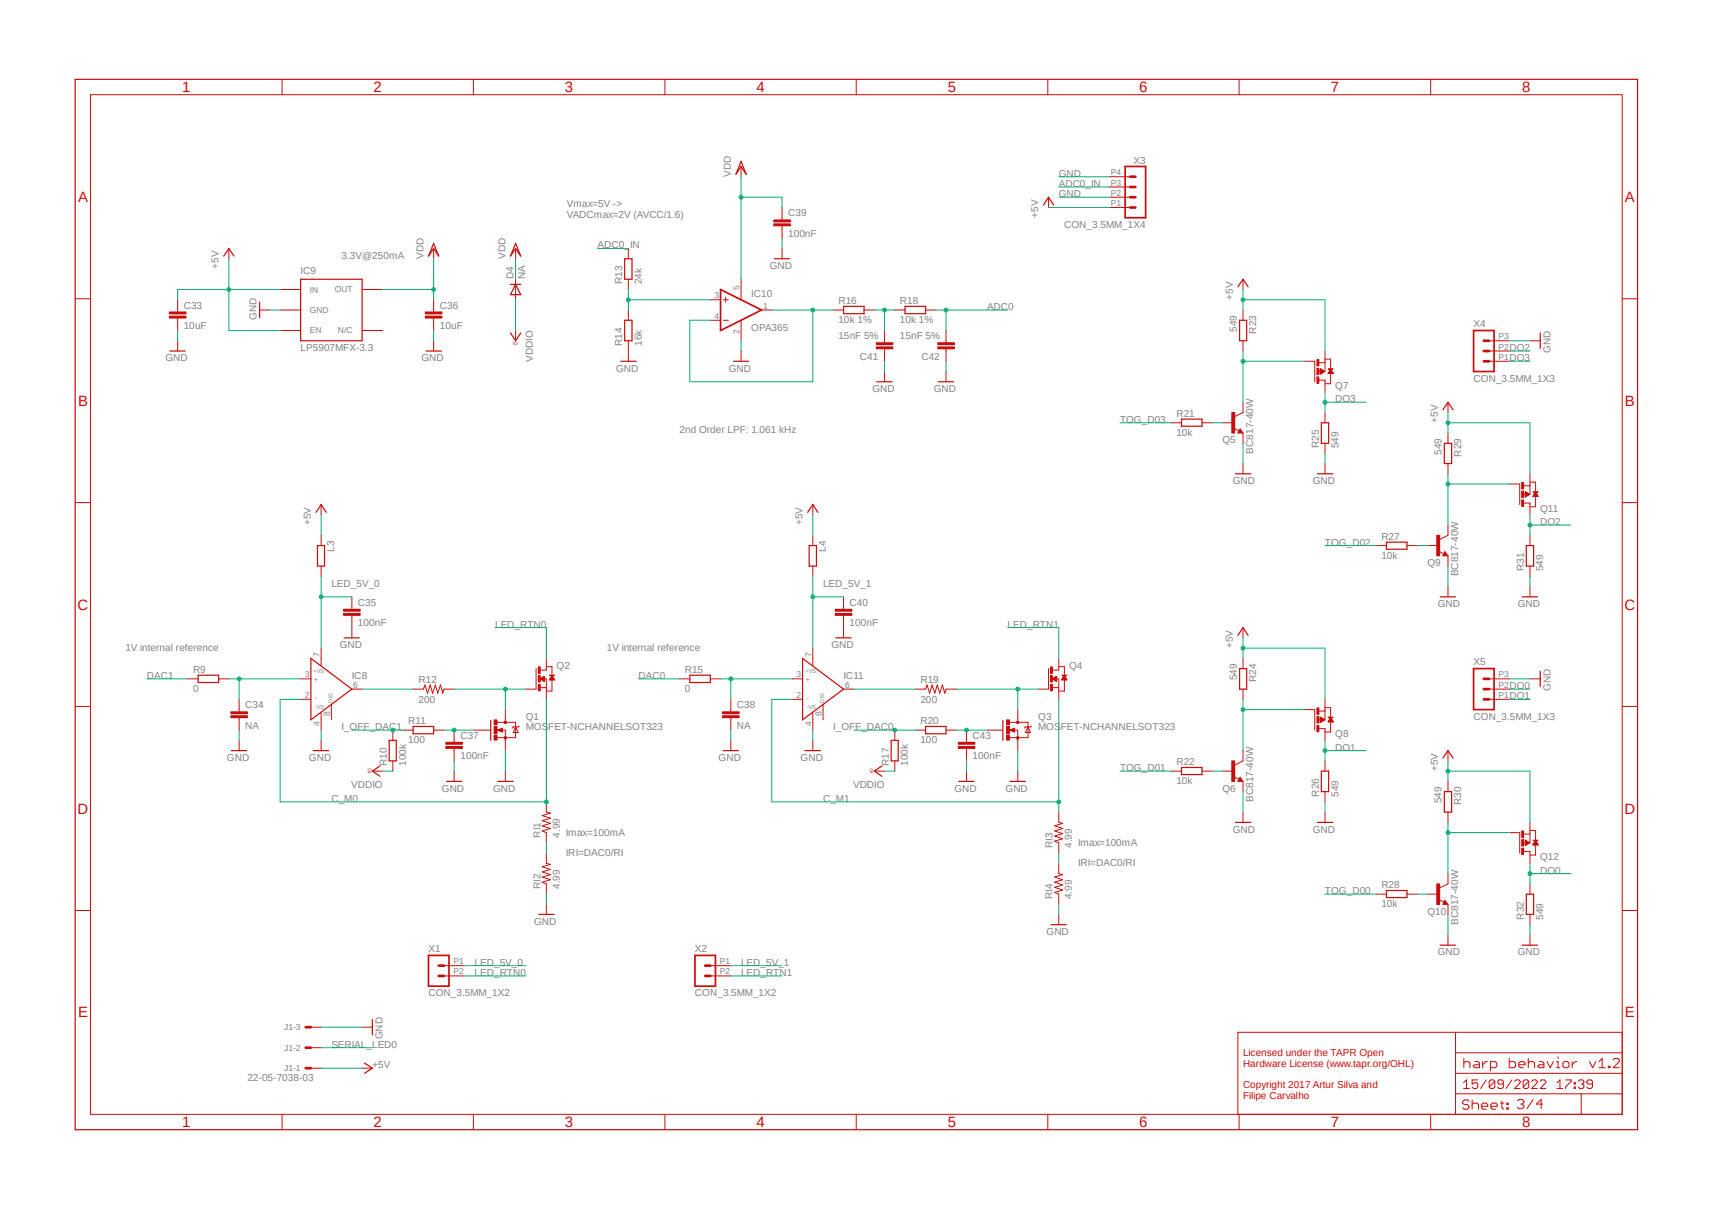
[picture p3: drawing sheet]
<svg xmlns="http://www.w3.org/2000/svg" width="297mm" height="210mm" viewBox="0 0 297 210" stroke-linecap="round" stroke-linejoin="round" font-family="sans-serif">
<path d="M12.7 13.5l271.7 182.8M284.4 13.5l-271.7 182.8" fill="none" stroke="#fff" stroke-width=".17"/>
<g fill="none" stroke="#c90d0c" stroke-width=".17">
<path d="M15.7 16.4h265.7v176.9h-265.7zM48.9 13.8v2.6M82.1 13.8v2.6M115.4 13.8v2.6M148.5 13.8v2.6M181.8 13.8v2.6M215 13.8v2.6M248.2 13.8v2.6M13 51.8h2.7M281.4 51.8h2.7M13 87.2h2.7M281.4 87.2h2.7"/>
<path d="M117.9 117.7h1.8M123.2 117.7h1.8M137.5 117.7h1.7M141 112.4v3M144.9 106.4h2.9v.3h-2.9zM144.9 105.7h2.9v.3h-2.9zM146.3 119.5h1.8M146.3 103.5v2.2M146.3 106.7v3.9M13 122.5h2.7M125.3 124.1h2.9v.4h-2.9zM125.3 123.4h2.9v.4h-2.9z"/>
<path d="M126.8 121.3v2.1M126.8 124.5v2.1M126.8 128.4v1.8M137.5 121.3h1.7M141 123.6v3M141 128.4v1.8M142.8 122.2v2.6M176.6 133.7v1.8M281.4 122.5h2.7M13 157.9h2.7M183.7 158.6v1.8M281.4 157.9h2.7"/>
<path d="M252.5 179v14.3M281.4 179h-66.6v14.3M48.9 193.3v2.6M82.1 193.3v2.6M115.4 193.3v2.6M148.5 193.3v2.6M181.8 193.3v2.6M215 193.3v2.6M248.2 193.3v2.6M252.5 189.7h28.9M252.5 186.1h28.9M252.5 182.6h28.9"/>
<path d="M253.9 187.7l.5-.4v1.5M253.9 188.8h1M254 183.6v1.6M254 184.4l.2-.3h.6l.2 .3v.8M254.8 191l-.2-.2h-.6l-.3 .2v.3l.3 .3h.6l.2 .3v.2l-.2 .3h-.6l-.3-.3M255.4 191.6l.3-.3h.5l.3 .3v.8M255.4 190.8v1.6M255.9 184.1h.5l.3 .3v.8h-.8l-.3-.3 .3-.2h.8M256.4 187.3h-1v.7l.5-.3h.3l.2 .3v.5l-.2 .3h-.5l-.3-.3M257 191.9h1.1v-.3l-.2-.3h-.6l-.3 .3v.5l.3 .3h.6M257.2 184.1v1.1M257.9 187.3l-1 1.5"/>
<path d="M258 184.1h-.2l-.6 .6M258.6 185.2h.8l.3-.3v-.5l-.3-.3h-.8v1.6M258.7 191.9h1.1v-.3l-.3-.3h-.5l-.3 .3v.5l.3 .3h.5M259.3 187.5v1l-.2 .3h-.5l-.2-.3M259.3 187.5l-.2-.2h-.5l-.2 .2v1M259.3 187.5l-.9 1M260.3 191.3h.6M260.6 191v1.1l.3 .3M260.8 188h-.7l-.3-.3v-.2l.3-.2h.5l.2 .2v1l-.2 .3h-.5l-.3-.3M261.4 191.3h.3v.3h-.3zM261.4 192.1h.3v.3h-.3zM261.8 183.6v1.6h.9l.2-.3v-.5l-.2-.3h-.9"/>
<path d="M262.3 187.3l-1 1.5M262.8 187.5l.2-.2h.5l.2 .2v.2l-.9 1.1h.9M263.3 190.9l.2-.2h.6l.3 .2v.3l-.3 .3M263.5 184.7h1.1v-.3l-.3-.3h-.5l-.3 .3v.5l.3 .3h.5M263.8 191.5h.3M264.1 191.5l.3 .2v.3l-.3 .3h-.6l-.2-.3M265.1 184.4l.3-.3h.5l.3 .3v.8M265.1 183.6v1.6M265.2 187.5v1l-.2 .3h-.5l-.3-.3M265.2 187.5l-.2-.2h-.5l-.3 .2v1M265.2 187.5l-1 1M265.7 187.5l.3-.2h.4l.3 .2v.2l-1 1.1h1"/>
<path d="M266 190.7l-1.1 1.6M267 184.1h.6l.2 .3v.8h-.8l-.3-.3 .3-.2h.8M267.2 187.5l.2-.2h.5l.3 .2v.2l-1 1.1h1M267.6 191.5h-1.1l.9-.8v1.6M268.4 184.1l.5 1.1 .6-1.1M270 184.1h.3v1.1M270 185.2h.6M270.1 188.8h1M270.1 187.7l.5-.4v1.5M270.3 183.3v.3M271.1 184.4l.3-.3h.5l.3 .3v.5l-.3 .3h-.5l-.3-.3zM271.6 187.3h1v.2l-1 1v.3"/>
<path d="M272.8 184.1v1.1M273.1 188.5h.2v.3h-.2zM273.1 187.7h.2v.3h-.2zM273.6 184.1h-.3l-.5 .6M273.8 187.5l.3-.2h.5l.2 .2v.2l-.2 .3M274.3 189.7v3.6M274.3 188h.3M274.6 188l.2 .3v.2l-.2 .3h-.5l-.3-.3M275.8 184.1l.5 1.1 .6-1.1M276.3 188h-.8l-.2-.3v-.2l.2-.2h.5l.3 .2v1l-.3 .3h-.5l-.2-.3M277.4 185.2h1.1M277.4 184.1l.6-.5v1.6"/>
<path d="M279 184.9h.3v.3h-.3zM279.9 183.8l.2-.2h.6l.2 .2v.3l-1 1.1h1"/>
</g>
<path d="M13 13.8h271.1v182.1h-271.1zM119.7 117.1h3.5v1.3h-3.5zM139.2 114.2l7.1 5.3-7.1 5.3zM145 110.6h2.7M125.5 130.2h2.6M139.7 130.2h2.6M175.2 135.5h2.7M182.3 160.4h2.7" fill="none" stroke="#c90d0c" stroke-width=".21"/>
<path d="M144.9 106.6h2.9M144.9 105.8h2.9M125.3 124.3h2.9M125.3 123.6h2.9" fill="none" stroke="#c90d0c" stroke-width=".34"/>
<path d="M176.4 127.8h.3v.3h-.3z" fill-rule="evenodd" fill="#c90d0c"/>
<path d="M176.4 127.8h.3v.3h-.3z" fill="none" stroke="#c90d0c" stroke-width=".17"/>
<path d="M176.4 125.1h.3v.3h-.3z" fill-rule="evenodd" fill="#c90d0c"/>
<path d="M176.4 125.1h.3v.3h-.3z" fill="none" stroke="#c90d0c" stroke-width=".17"/>
<path d="M174.6 127.5h.5v.9h-.5z" fill-rule="evenodd" fill="#c90d0c"/>
<path d="M174.6 127.5h.5v.9h-.5z" fill="none" stroke="#c90d0c" stroke-width=".17"/>
<path d="M174.6 124.8h.5v.9h-.5z" fill-rule="evenodd" fill="#c90d0c"/>
<path d="M174.6 124.8h.5v.9h-.5z" fill="none" stroke="#c90d0c" stroke-width=".17"/>
<path d="M174.6 126h.5v1.3h-.5z" fill-rule="evenodd" fill="#c90d0c"/>
<g fill="none" stroke="#c90d0c" stroke-width=".17">
<path d="M158.8 119.5h1.8l.2-.7 .5 1.4 .4-1.4 .5 1.4 .4-1.4 .4 1.4 .5-1.4 .4 1.4 .2-.7h1.8M181.9 116v3.5M182.6 119.3h1.1M183.3 117.7h.4v1.8M183.7 116v.2h-1.1M183.7 115.6h1v1.6M184.7 117.9v1.9h-1M171.2 126.6h2.7M174.6 126h.5v1.3h-.5zM175.1 125.3h3.3v2.6h-3.3M175.1 126.6l.9-.3v.7zM175.9 126.6h.7v3.6"/>
<path d="M176.6 123.1v2.2M178.4 126.1l.4 .9h-.9zM178.9 125.9l-.1 .2h-.9l-.2 .2M183.7 140.8v1.8l.7 .2-1.4 .4 1.4 .5-1.4 .4 1.4 .5-1.4 .4 1.4 .5-1.4 .4 .7 .3v1.8"/>
</g>
<path d="M174 124.9v3.5" fill="none" stroke="#c90d0c" stroke-width=".21"/>
<path d="M175.9 126.4l-.6 .2 .6 .2v-.2h-.1" fill="none" stroke="#c90d0c" stroke-width=".25"/>
<path d="M182.2 115.7h.4v1.1h-.4z" fill-rule="evenodd" fill="#c90d0c"/>
<path d="M182.2 115.7h.4v1.1h-.4z" fill="none" stroke="#c90d0c" stroke-width=".17"/>
<path d="M182.2 117.2h.4v1.1h-.4z" fill-rule="evenodd" fill="#c90d0c"/>
<path d="M182.2 117.2h.4v1.1h-.4z" fill="none" stroke="#c90d0c" stroke-width=".17"/>
<path d="M182.2 118.7h.4v1.1h-.4z" fill-rule="evenodd" fill="#c90d0c"/>
<path d="M182.2 118.7h.4v1.1h-.4z" fill="none" stroke="#c90d0c" stroke-width=".17"/>
<path d="M184.2 117.1l.9 .1z" fill-rule="evenodd" fill="#c90d0c"/>
<g fill="none" stroke="#c90d0c" stroke-width=".17">
<path d="M134.2 38.8h2.9v.4h-2.9zM134.2 38.1h2.9v.4h-2.9zM135.7 36v2.1M135.7 39.2v2.1M109 43.1v1.8M109 48.4v1.8M109 53.8v1.7M109 59.1v3.6M135.7 43.1v1.8M144.6 53.8h1.7M149.9 53.8h1.8M152 59.4h2.9v.4h-2.9z"/>
<path d="M153.5 57.3v2.1M155.2 53.8h1.8M160.6 53.8h1.7M162.7 59.4h2.9v.4h-2.9zM164.1 57.3v2.1M128.6 60.9v1.8M152 60.2h2.9v.3h-2.9zM153.5 60.5v2.2M153.5 64.4v1.8M162.7 60.2h2.9v.3h-2.9zM164.1 60.5v2.2M164.1 64.4v1.8"/>
<path d="M214.1 74.3l.9 .4M215.1 74.4l.5 .7h-.8zM215.6 71.5l-1.4 .7M180.1 119.5h1.8M182.6 117.7l.7-.4v.9zM182.6 117.8h.7M182.6 117.7h.7M182.7 117.7h.6M182.7 117.8h.6M182.7 117.6h.6M182.8 117.6h.5M182.8 117.9h.5"/>
<path d="M182.9 117.9h.4M183 117.5h.3M183 118h.3M183 117.4h.3M183.1 117.4h.2M183.2 118.1h.1M183.2 117.3h.1M183.3 118.2h.1M183.3 117.3h.1M183.7 114.2v1.8M183.7 119.5v1.8M184.2 117.1l.9 .1z"/>
<path d="M184.2 117.9h.9M184.2 117.8h.8M184.3 117.8h.7M184.3 117.7h.7M184.4 117.6h.5M184.4 117.5h.4M184.5 117.4h.3M184.6 117.3h.1M184.6 117.2h.1M184.7 117.2l.4 .7h-.9zM183.7 149.7v1.8l.7 .2-1.4 .4 1.4 .5-1.4 .4 1.4 .5-1.4 .4 1.4 .4-1.4 .5 .7 .3v1.7"/>
</g>
<path d="M108.4 44.9h1.2v3.5h-1.2zM108.4 55.5h1.2v3.6h-1.2zM134.3 44.9h2.7M146.3 53.1h3.6v1.3h-3.6zM157 53.1h3.6v1.3h-3.6zM107.7 62.7h2.7M127.3 62.7h2.6M152.1 66.2h2.7M162.8 66.2h2.6M215.1 74.7l.1 .2h-.3l.2-.4 .4 .5h-.6" fill="none" stroke="#c90d0c" stroke-width=".21"/>
<path d="M134.2 39h2.9M134.2 38.3h2.9M152 59.6h2.9M162.7 59.6h2.9M152 60.3h2.9M162.7 60.3h2.9" fill="none" stroke="#c90d0c" stroke-width=".34"/>
<path d="M213.7 71.5h.5v3.6h-.5z" fill-rule="evenodd" fill="#c90d0c"/>
<g fill="none" stroke="#c90d0c" stroke-width=".17">
<path d="M192.5 36h3.6M192.5 34.2h3.6M192.5 32.4h3.6M192.5 30.6h3.6M215.6 48.4v1.8M215.6 53.8v1.7M215.6 59.1v1.8M203.2 73.3h1.8M208.5 73.3h1.8M212.1 73.3h1.8M213.7 71.5h.5v3.6h-.5zM215.6 69.8v1.7"/>
<path d="M215.6 75.1v1.8M215.6 80.4v1.8M32.6 117.7h1.8M37.9 117.7h1.8M52.2 117.7h1.7M55.7 112.4v3M59.6 106.4h2.9v.3h-2.9zM59.6 105.7h2.9v.3h-2.9zM61 119.5h1.8M61 103.5v2.2M61 106.7v3.9M40 124.1h2.9v.4h-2.9z"/>
<path d="M40 123.4h2.9v.4h-2.9zM41.5 121.3v2.1M41.5 124.5v2.1M41.5 128.4v1.8M52.2 121.3h1.7M55.7 123.6v3M55.7 128.4v1.8M57.5 122.2v2.6M87.7 133.7v1.8M94.8 156.8v1.8"/>
</g>
<path d="M214.8 49.7l.8-1.3 .9 1.3M215.1 55.5h1.2v3.6h-1.2zM205 72.7h3.5v1.2h-3.5zM214.3 82.2h2.7M34.4 117.1h3.5v1.3h-3.5zM53.9 114.2l7.1 5.3-7.1 5.3zM59.7 110.6h2.7M40.1 130.2h2.7M54.4 130.2h2.6M86.4 135.5h2.6M93.5 158.6h2.6" fill="none" stroke="#c90d0c" stroke-width=".21"/>
<path d="M195.2 28.9h3.6v8.9h-3.6z" fill="none" stroke="#c90d0c" stroke-width=".3"/>
<path d="M196.1 32.4h.9M196.1 34.2h.9M196.1 36h.9M196.1 30.6h.9" fill="none" stroke="#c90d0c" stroke-width=".47"/>
<path d="M59.6 106.6h2.9M59.6 105.8h2.9M40 124.3h2.9M40 123.6h2.9" fill="none" stroke="#c90d0c" stroke-width=".34"/>
<path d="M87.5 127.8h.3v.3h-.3z" fill-rule="evenodd" fill="#c90d0c"/>
<path d="M87.5 127.8h.3v.3h-.3z" fill="none" stroke="#c90d0c" stroke-width=".17"/>
<path d="M87.5 125.1h.3v.3h-.3z" fill-rule="evenodd" fill="#c90d0c"/>
<path d="M87.5 125.1h.3v.3h-.3z" fill="none" stroke="#c90d0c" stroke-width=".17"/>
<path d="M85.7 127.5h.5v.9h-.5z" fill-rule="evenodd" fill="#c90d0c"/>
<path d="M85.7 127.5h.5v.9h-.5z" fill="none" stroke="#c90d0c" stroke-width=".17"/>
<path d="M85.7 124.8h.5v.9h-.5z" fill-rule="evenodd" fill="#c90d0c"/>
<path d="M85.7 124.8h.5v.9h-.5z" fill="none" stroke="#c90d0c" stroke-width=".17"/>
<path d="M85.7 126h.5v1.3h-.5z" fill-rule="evenodd" fill="#c90d0c"/>
<g fill="none" stroke="#c90d0c" stroke-width=".17">
<path d="M71.7 119.5h1.7l.3-.7 .5 1.4 .4-1.4 .5 1.4 .4-1.4 .4 1.4 .5-1.4 .4 1.4 .2-.7h1.8M93 116v3.5M93.7 119.3h1.1M94.4 117.7h.4v1.8M94.8 116v.2h-1.1M94.8 115.6h1v1.6M95.8 117.9v1.9h-1M82.3 126.6h2.7M85.7 126h.5v1.3h-.5zM86.3 125.3h3.2v2.6h-3.2M86.3 126.6l.9-.3v.7zM87.1 126.6h.6v3.6"/>
<path d="M87.7 123.1v2.2M89.5 126.1l.4 .9h-.9zM90.1 125.9l-.2 .2h-.9l-.1 .2M94.8 139.1v1.7l.7 .2-1.4 .4 1.4 .5-1.4 .4 1.4 .5-1.4 .4 1.4 .5-1.4 .4 .7 .3v1.8"/>
</g>
<path d="M85.1 124.9v3.5" fill="none" stroke="#c90d0c" stroke-width=".21"/>
<path d="M87.1 126.4l-.7 .2 .7 .2v-.2h-.2" fill="none" stroke="#c90d0c" stroke-width=".25"/>
<path d="M93.4 115.7h.3v1.1h-.3z" fill-rule="evenodd" fill="#c90d0c"/>
<path d="M93.4 115.7h.3v1.1h-.3z" fill="none" stroke="#c90d0c" stroke-width=".17"/>
<path d="M93.4 117.2h.3v1.1h-.3z" fill-rule="evenodd" fill="#c90d0c"/>
<path d="M93.4 117.2h.3v1.1h-.3z" fill="none" stroke="#c90d0c" stroke-width=".17"/>
<path d="M93.4 118.7h.3v1.1h-.3z" fill-rule="evenodd" fill="#c90d0c"/>
<path d="M93.4 118.7h.3v1.1h-.3z" fill="none" stroke="#c90d0c" stroke-width=".17"/>
<path d="M95.3 117.1l.9 .1z" fill-rule="evenodd" fill="#c90d0c"/>
<g fill="none" stroke="#c90d0c" stroke-width=".17">
<path d="M128.6 28.9v1.7M29.4 54.8h2.9v.4h-2.9zM29.4 54.1h2.9v.3h-2.9zM30.8 52v2.1M30.8 55.2v2.1M30.8 59.1v1.8M39.7 43.1v1.8M45 53.8h1.8M48.6 50.2h3.6M48.6 57.3h3.6M48.6 53.8h3.6M62.8 50.2h3.6"/>
<path d="M62.8 57.3h3.6M73.8 54.8h2.9v.4h-2.9zM73.8 54.1h2.9v.3h-2.9zM75.2 43.1v1.8M75.2 52v2.1M75.2 55.2v2.1M75.2 59.1v1.8M55.7 87.5v1.8M55.7 92.8v1.8M55.7 98.2v1.7M141 87.5v1.8M141 92.8v1.8"/>
<path d="M141 98.2v1.7M91.2 119.5h1.8M93.7 117.7h.7M93.8 117.8h.6M93.8 117.7h.6M93.9 117.8h.5M93.9 117.6h.5M93.9 117.9h.5M94 117.9h.4M94.1 117.9h.3M94.1 117.5h.3M94.1 118h.3"/>
<path d="M94.2 118h.2M94.2 117.4h.2M94.3 118.1h.1M94.4 118.1h.1M94.4 117.3h.1M94.4 118.2h.1M94.4 117.3l-.7 .4M94.4 117.3v.9l-.7-.5M94.8 114.2v1.8M94.8 119.5v1.8M95.3 117.1l.9 .1zM95.3 117.9h.9"/>
<path d="M95.4 117.8h.8M95.4 117.8h.7M95.5 117.7h.6M95.5 117.6h.6M95.6 117.5h.4M95.6 117.4h.3M95.7 117.3h.1M95.8 117.2l.4 .7h-.9zM95.8 117.2h.1M214.1 134.7l.9 .5M215.1 134.8l.5 .7h-.8zM215.6 132l-1.4 .7"/>
<path d="M94.8 148v1.7l.7 .2-1.4 .4 1.4 .5-1.4 .4 1.4 .5-1.4 .4 1.4 .5-1.4 .4 .7 .3v1.8M53.9 178.1h1.8M53.9 185.3h1.8M53.9 181.7h1.8"/>
</g>
<path d="M128.6 28l.9 2.2-.9-1.3-.9 1.3zM38.8 44.4l.9-1.3 .9 1.3M45 52.4v2.7M52.2 48.4h10.6v10.7h-10.6zM75.2 42.2l.9 2.2-.9-1.3-.9 1.3zM29.5 60.9h2.6M73.9 60.9h2.7M54.8 88.9l.9-1.4 .9 1.4M55.1 94.6h1.2v3.6h-1.2zM140.1 88.9l.9-1.4 .9 1.4M140.4 94.6h1.2v3.6h-1.2zM215.1 135.1l.1 .2h-.3l.2-.3 .4 .4h-.6" fill="none" stroke="#c90d0c" stroke-width=".21"/>
<path d="M29.4 55h2.9M29.4 54.3h2.9M73.8 55h2.9M73.8 54.3h2.9" fill="none" stroke="#c90d0c" stroke-width=".34"/>
<path d="M53 178.1h.9M53 185.3h.9M53 181.7h.9" fill="none" stroke="#c90d0c" stroke-width=".47"/>
<path d="M213.7 132h.5v3.5h-.5z" fill-rule="evenodd" fill="#c90d0c"/>
<g fill="none" stroke="#c90d0c" stroke-width=".17">
<path d="M249.6 95.6l.9 .5M250.7 95.7l.5 .7h-.9zM251.2 92.8l-1.4 .8M215.6 108.8v1.8M215.6 114.2v1.8M215.6 119.5v1.8M203.2 133.7h1.8M208.5 133.7h1.8M212.1 133.7h1.8M213.7 132h.5v3.5h-.5zM215.6 130.2v1.8M215.6 135.5v1.8"/>
<path d="M215.6 140.8v1.8"/>
</g>
<path d="M250.7 96.1v.1h-.2l.2-.3 .3 .4h-.5M214.8 110.2l.8-1.4 .9 1.4M215.1 116h1.2v3.5h-1.2zM205 133.1h3.5v1.2h-3.5zM214.3 142.6h2.7" fill="none" stroke="#c90d0c" stroke-width=".21"/>
<path d="M249.3 92.8h.5v3.6h-.5z" fill-rule="evenodd" fill="#c90d0c"/>
<g fill="none" stroke="#c90d0c" stroke-width=".17">
<path d="M251.2 69.8v1.7M251.2 75.1v1.8M238.8 94.6h1.7M244.1 94.6h1.8M247.6 94.6h1.8M249.3 92.8h.5v3.6h-.5zM251.2 80.4v1.8M251.2 91.1v1.7M251.2 96.4v1.8M251.2 101.7v1.8M249.6 156l.9 .5M250.7 156.1l.5 .7h-.9z"/>
<path d="M251.2 153.3l-1.4 .7"/>
</g>
<path d="M250.3 71.1l.9-1.3 .9 1.3M250.6 76.9h1.2v3.5h-1.2zM240.5 94h3.6v1.2h-3.6zM249.9 103.5h2.6M250.7 156.5v.1h-.2l.2-.3 .3 .4h-.5" fill="none" stroke="#c90d0c" stroke-width=".21"/>
<path d="M249.3 153.3h.5v3.5h-.5z" fill-rule="evenodd" fill="#c90d0c"/>
<g fill="none" stroke="#c90d0c" stroke-width=".17">
<path d="M181.9 34.2v1.8M123.2 52h1.8M123.2 55.5h1.8M125.5 52h.9M125.5 55.5h.9M125.9 51.5v.9M128.6 48.4v3.6M128.6 55.5v3.6M132.1 53.8h1.8M258.3 59.1h3.6M229.9 71.5v1.8M229.9 76.9v1.8"/>
<path d="M258.3 62.7h3.6M258.3 60.9h3.6M229.9 80.4v1.8M265.4 92.8v1.8M265.4 98.2v1.7M258.3 119.5h3.6M258.3 117.7h3.6M265.4 101.7v1.8M265.4 117.7h1.8M228.1 123.1v3.5M228.8 126.4h1.1v.2M228.8 123.3h1.1"/>
<path d="M229.9 123.1v1.7h-1.2M229.9 132v1.7M229.9 137.3v1.8M229.9 122.7h.9v1.8M230.8 125.1v1.9h-.9M251.2 130.2v1.8M251.2 135.5v1.8M258.3 121.3h3.6M229.9 140.8v1.8M238.8 155.1h1.7M244.1 155.1h1.8M247.6 155.1h1.8"/>
<path d="M249.3 153.3h.5v3.5h-.5zM251.2 140.8v1.8M251.2 151.5v1.8M251.2 156.8v1.8M265.4 153.3v1.8M265.4 158.6v1.8M77 169.2h3.6M77 167.5h3.6M123.2 169.2h3.6M123.2 167.5h3.6M251.2 162.1v1.8M265.4 162.1v1.8"/>
</g>
<g fill="none" stroke="#c90d0c" stroke-width=".21">
<path d="M181 35.6l.9-1.4 .9 1.4M229.2 73.3h1.3v3.6h-1.3zM228.6 82.2h2.6M264.8 94.6h1.3v3.6h-1.3zM264.1 103.5h2.6M267.2 116.4v2.6M229.2 133.7h1.3v3.6h-1.3zM250.3 131.5l.9-1.3 .9 1.3M250.6 137.3h1.2v3.5h-1.2zM228.6 142.6h2.6M240.5 154.4h3.6v1.3h-3.6zM264.8 155.1h1.3v3.5h-1.3z"/>
<path d="M249.9 163.9h2.6M264.1 163.9h2.6"/>
</g>
<path d="M125 50.2l7.1 3.6-7.1 3.5zM255.7 57.3h3.5v7.1h-3.5zM255.7 116h3.5v7.1h-3.5zM74.3 165.7h3.6v5.3h-3.6zM120.6 165.7h3.5v5.3h-3.5z" fill="none" stroke="#c90d0c" stroke-width=".3"/>
<path d="M257.4 59.1h.9M257.4 60.9h.9M257.4 62.7h.9M257.4 117.7h.9M257.4 119.5h.9M257.4 121.3h.9M76.1 167.5h.9M76.1 169.2h.9M122.3 167.5h.9M122.3 169.2h.9" fill="none" stroke="#c90d0c" stroke-width=".47"/>
<path d="M228.5 125.8h.3v1.1h-.3z" fill-rule="evenodd" fill="#c90d0c"/>
<path d="M228.5 125.8h.3v1.1h-.3z" fill="none" stroke="#c90d0c" stroke-width=".17"/>
<path d="M228.5 124.3h.3v1.1h-.3z" fill-rule="evenodd" fill="#c90d0c"/>
<path d="M228.5 124.3h.3v1.1h-.3z" fill="none" stroke="#c90d0c" stroke-width=".17"/>
<path d="M228.5 122.8h.3v1.1h-.3z" fill-rule="evenodd" fill="#c90d0c"/>
<path d="M228.5 122.8h.3v1.1h-.3z" fill="none" stroke="#c90d0c" stroke-width=".17"/>
<path d="M230.4 124.4l.9 .1z" fill-rule="evenodd" fill="#c90d0c"/>
<g fill="none" stroke="#c90d0c" stroke-width=".17">
<path d="M226.3 123.1h1.8M229.1 125.3h.1M229.1 125.2h.1M229.1 125.1h.2M229.1 125.1h.3M229.1 125h.4M229.1 125h.5M229.1 124.9h.5M229.1 124.9h.6M229.1 124.8h.7M229.1 124.8h.6M229.1 124.7h.5"/>
<path d="M229.1 124.6l.4 .1M229.1 124.6h.3M229.1 124.5h.2M229.1 124.5h.1M229.1 124.4h.1M229.8 124.8l-.7-.4v.9M229.8 124.8l-.7 .5M229.9 121.3v1.8M229.9 126.6v1.8M230.4 124.4l.9 .1zM230.4 125.1h.9M230.5 125.1h.7"/>
<path d="M230.5 125h.7M230.5 125h.6M230.5 124.9h.6M230.6 124.9h.5M230.6 124.8h.5M230.7 124.8h.4M230.7 124.8h.3M230.7 124.7h.3M230.8 124.6h.1M230.8 124.5h.1M230.8 124.5l.5 .7h-.9zM263.7 144.4v3.6"/>
<path d="M264.4 144.7h1M264.4 147.7h1v.3M265.4 144.4v1.8h-1.1M265.4 144h1v1.8M266.4 146.4v1.9h-1"/>
</g>
<path d="M264 147.1h.3v1.1h-.3z" fill-rule="evenodd" fill="#c90d0c"/>
<path d="M264 147.1h.3v1.1h-.3z" fill="none" stroke="#c90d0c" stroke-width=".17"/>
<path d="M264 145.6h.3v1.1h-.3z" fill-rule="evenodd" fill="#c90d0c"/>
<path d="M264 145.6h.3v1.1h-.3z" fill="none" stroke="#c90d0c" stroke-width=".17"/>
<path d="M264 144.1h.3v1.1h-.3z" fill-rule="evenodd" fill="#c90d0c"/>
<path d="M264 144.1h.3v1.1h-.3z" fill="none" stroke="#c90d0c" stroke-width=".17"/>
<path d="M266 145.7l.8 .1z" fill-rule="evenodd" fill="#c90d0c"/>
<g fill="none" stroke="#c90d0c" stroke-width=".17">
<path d="M228.1 62.7v3.5M228.8 62.9h1.1M228.8 65.9h1.1v.3M229.9 62.7v1.7h-1.2M229.9 62.3h.9v1.8M230.8 64.7v1.8h-.9M261.9 144.4h1.8M264.6 145.7l.7 .5M264.6 145.7v.9M264.6 146.6h.1M264.6 146.5h.2M264.6 146.4h.3"/>
<path d="M264.6 146.4h.4M264.6 146.3h.4M264.6 146.3h.5M264.6 146.3h.6M264.6 146.2h.6M264.6 146.2h.7M264.6 146.1h.7M264.6 146.1h.6M264.6 146h.6M264.6 146h.5M264.6 146h.4M264.6 145.9h.3"/>
<path d="M264.6 145.8l.3 .1M264.6 145.8h.2M264.6 145.8h.1M264.6 145.7l.1 .1M265.3 146.2l-.7 .4M265.4 142.6v1.8M265.4 148v1.7M266 145.7l.8 .1zM266 146.5h.8M266 146.4h.8M266.1 146.3h.6M266.1 146.2h.6"/>
<path d="M266.2 146.1h.4M266.2 146h.4M266.3 146h.2M266.3 145.9h.1M266.4 145.8v.1M266.4 145.8l.4 .7h-.9z"/>
</g>
<path d="M228.5 65.4h.3v1.1h-.3z" fill-rule="evenodd" fill="#c90d0c"/>
<path d="M228.5 65.4h.3v1.1h-.3z" fill="none" stroke="#c90d0c" stroke-width=".17"/>
<path d="M228.5 63.9h.3v1.1h-.3z" fill-rule="evenodd" fill="#c90d0c"/>
<path d="M228.5 63.9h.3v1.1h-.3z" fill="none" stroke="#c90d0c" stroke-width=".17"/>
<path d="M228.5 62.4h.3v1.1h-.3z" fill-rule="evenodd" fill="#c90d0c"/>
<path d="M228.5 62.4h.3v1.1h-.3z" fill="none" stroke="#c90d0c" stroke-width=".17"/>
<path d="M230.4 64l.9 .1z" fill-rule="evenodd" fill="#c90d0c"/>
<g fill="none" stroke="#c90d0c" stroke-width=".17">
<path d="M226.3 62.7h1.8M229.1 64l.7 .4M229.1 64v.9M229.1 64.9h.1M229.1 64.8h.1M229.1 64.7h.2M229.1 64.7h.3M229.1 64.6h.3M229.1 64.6h.4M229.1 64.5h.6M229.1 64.4h.7M229.1 64.4h.6"/>
<path d="M229.1 64.3h.6M229.1 64.3h.5M229.1 64.3h.4M229.1 64.2h.4M229.1 64.2h.3M229.1 64.1h.2M229.1 64.1h.1M229.1 64h.1M229.6 64.5l-.5 .1M229.8 64.4l-.7 .5M229.9 60.9v1.8M229.9 66.2v1.8"/>
<path d="M230.4 64l.9 .1zM230.4 64.7h.9M230.5 64.7h.8M230.5 64.6h.7M230.5 64.6h.6M230.6 64.5h.5M230.6 64.4h.5M230.7 64.4h.4M230.7 64.3h.3M230.8 64.2h.2M230.8 64.2h.1M230.8 64.1h.1"/>
<path d="M230.8 64.1l.5 .7h-.9zM263.7 83.9v3.6M264.4 84.2h1M264.4 87.2h1v.3M265.4 83.9v1.8h-1.1M265.4 83.6h1v1.8M266.4 86v1.9h-1"/>
</g>
<path d="M264 86.7h.3v1.1h-.3z" fill-rule="evenodd" fill="#c90d0c"/>
<path d="M264 86.7h.3v1.1h-.3z" fill="none" stroke="#c90d0c" stroke-width=".17"/>
<path d="M264 85.2h.3v1.1h-.3z" fill-rule="evenodd" fill="#c90d0c"/>
<path d="M264 85.2h.3v1.1h-.3z" fill="none" stroke="#c90d0c" stroke-width=".17"/>
<path d="M264 83.7h.3v1.1h-.3z" fill-rule="evenodd" fill="#c90d0c"/>
<path d="M264 83.7h.3v1.1h-.3z" fill="none" stroke="#c90d0c" stroke-width=".17"/>
<path d="M266 85.3l.8 .1z" fill-rule="evenodd" fill="#c90d0c"/>
<g fill="none" stroke="#c90d0c" stroke-width=".17">
<path d="M89.5 43.1v1.8M89.5 48.4v3.6M89.5 57.3v1.8M265.4 59.1h1.8M261.9 83.9h1.8M264.6 85.3l.7 .4-.7 .5zM264.6 86.1h.1M264.6 86.1h.2M264.6 86h.3M264.6 86h.4M264.6 85.9h.4M264.6 85.9h.5"/>
<path d="M264.6 85.9h.6M264.6 85.8h.6M264.6 85.7h.7M264.6 85.6h.5M264.6 85.6h.4M264.6 85.5h.4M264.6 85.5h.3M264.6 85.4h.2M264.6 85.3h.1M265.4 82.2v1.7M265.4 87.5v1.8M266 85.3l.8 .1z"/>
<path d="M266 86.1h.8M266 86h.8M266.1 85.9h.6M266.1 85.8h.6M266.2 85.7h.4M266.2 85.6h.3M266.3 85.6h.2M266.3 85.5h.2M266.3 85.5h.1M266.4 85.4h.1M266.4 85.4l.4 .7h-.9zM64.6 133.7h1.8"/>
<path d="M68.2 126.6v1.8M68.2 132v1.7M69.9 126.6h1.8M75.2 126.6h1.8M77.3 129.5h2.9v.3h-2.9zM77.3 128.7h2.9v.4h-2.9zM78.8 126.6v2.1M78.8 129.8v2.2M78.8 133.7v1.8M151.7 133.7h1.8M155.2 126.6v1.8M155.2 132v1.7"/>
<path d="M158.8 126.6h1.8M164.1 126.6h1.8M166.2 129.5h2.9v.3h-2.9zM166.2 128.7h2.9v.4h-2.9zM167.7 126.6v2.1M167.7 129.8v2.2M167.7 133.7v1.8M62.8 178.1h1.8M62.8 185.3h1.8"/>
</g>
<g fill="none" stroke="#c90d0c" stroke-width=".21">
<path d="M88.6 49.3h1.7M88.6 57.7l.9 1.4 .8-1.4M89.5 49.3l.8 1.8h-1.7zM89.5 42.2l.8 2.2-.8-1.3-.9 1.3zM267.2 57.7v2.7M65.9 132.8l-1.3 .9 1.3 .9M67.5 128.4h1.2v3.6h-1.2zM71.7 126h3.5v1.3h-3.5zM77.5 135.5h2.6M153 132.8l-1.3 .9 1.3 .9M154.6 128.4h1.2v3.6h-1.2zM160.6 126h3.5v1.3h-3.5z"/>
<path d="M166.3 135.5h2.7M64.6 176.8v2.7M63.2 184.4l1.4 .9-1.4 .8"/>
</g>
<path d="M77.3 129.6h2.9M77.3 128.9h2.9M166.2 129.6h2.9M166.2 128.9h2.9" fill="none" stroke="#c90d0c" stroke-width=".34"/>
<g fill="none" stroke="#0dab76" stroke-width=".17">
<path d="M183.7 30.6h8.8M183.7 34.2h8.8M30.8 57.3v1.8M46.8 53.8h1.8M75.2 57.3v1.8M128.6 59.1v1.8M135.7 41.3v1.8M215.6 50.2v3.6M215.6 52h14.3v8.9M261.9 59.1h3.5M153.5 62.7v1.7M164.1 62.7v1.7"/>
<path d="M215.6 76.9v3.5M229.9 78.7v1.7M251.2 98.2v3.5M265.4 99.9v1.8M261.9 117.7h3.5M41.5 126.6v1.8M55.7 126.6v1.8M78.8 132v1.7M87.7 130.2v3.5M126.8 126.6v1.8M141 126.6v1.8M167.7 132v1.7"/>
<path d="M176.6 130.2v3.5M215.6 137.3v3.5M229.9 139.1v1.7M94.8 155.1v1.7M183.7 156.8v1.8M251.2 158.6v3.5M55.7 178.1h7.1M265.4 160.4v1.7"/>
</g>
<circle cx="215.7" cy="52" r=".33" fill="#0dab76"/>
<g fill="none" stroke="#0dab76" stroke-width=".17">
<path d="M39.7 50.2h8.9"/>
<circle cx="215.7" cy="52" r=".33"/>
</g>
<circle cx="39.7" cy="50.2" r=".33" fill="#0dab76"/>
<g fill="none" stroke="#0dab76" stroke-width=".17">
<path d="M39.7 44.9v12.4h8.9M39.7 50.2h-8.9v1.8M55.7 89.3v3.5M141 89.3v3.5M215.6 110.6v3.6M215.6 112.4h14.3v8.9"/>
<circle cx="39.7" cy="50.2" r=".33"/>
</g>
<circle cx="215.7" cy="112.4" r=".33" fill="#0dab76"/>
<g fill="none" stroke="#0dab76" stroke-width=".17">
<path d="M251.2 71.5v3.6M251.2 73.3h14.2v8.9"/>
<circle cx="215.7" cy="112.4" r=".33"/>
</g>
<circle cx="251.2" cy="73.3" r=".33" fill="#0dab76"/>
<g fill="none" stroke="#0dab76" stroke-width=".17">
<path d="M251.2 132v3.5M251.2 133.7h14.2v8.9"/>
<circle cx="251.2" cy="73.3" r=".33"/>
</g>
<circle cx="251.2" cy="133.7" r=".33" fill="#0dab76"/>
<g fill="none" stroke="#0dab76" stroke-width=".17">
<path d="M181.9 36h10.6M25.5 117.7h7.1M85.9 108.8h8.9v5.4M165.9 119.5h14.2M176.6 119.5v3.6M80.6 169.2h10.6M55.7 185.3h7.1"/>
<circle cx="251.2" cy="133.7" r=".33"/>
</g>
<circle cx="176.6" cy="119.5" r=".33" fill="#0dab76"/>
<g fill="none" stroke="#0dab76" stroke-width=".17">
<path d="M137.5 121.3h-3.6v17.8h49.8M183.7 121.3v19.5"/>
<circle cx="176.6" cy="119.5" r=".33"/>
</g>
<circle cx="183.7" cy="139.1" r=".33" fill="#0dab76"/>
<g fill="none" stroke="#0dab76" stroke-width=".17">
<path d="M125 117.7h12.5M148.1 119.5h10.7"/>
<circle cx="183.7" cy="139.1" r=".33"/>
</g>
<circle cx="126.8" cy="117.7" r=".33" fill="#0dab76"/>
<g fill="none" stroke="#0dab76" stroke-width=".17">
<path d="M151.7 53.8h3.5M153.5 53.8v3.5M126.8 117.7v3.6M183.7 148v1.7"/>
<circle cx="126.8" cy="117.7" r=".33"/>
</g>
<circle cx="153.5" cy="53.8" r=".33" fill="#0dab76"/>
<g fill="none" stroke="#0dab76" stroke-width=".17">
<path d="M162.3 53.8h1.8v3.5"/>
<circle cx="153.5" cy="53.8" r=".33"/>
</g>
<circle cx="164.1" cy="53.8" r=".33" fill="#0dab76"/>
<g fill="none" stroke="#0dab76" stroke-width=".17">
<path d="M133.9 53.8h10.7M141 53.8v12.4M164.1 53.8h10.7"/>
<circle cx="164.1" cy="53.8" r=".33"/>
</g>
<circle cx="141" cy="53.8" r=".33" fill="#0dab76"/>
<g fill="none" stroke="#0dab76" stroke-width=".17">
<path d="M109 50.2v3.6M109 52h14.2M123.2 55.5h-3.5v10.7h21.3"/>
<circle cx="141" cy="53.8" r=".33"/>
</g>
<circle cx="109" cy="52" r=".33" fill="#0dab76"/>
<g fill="none" stroke="#0dab76" stroke-width=".17">
<path d="M215.6 60.9v8.9"/>
<circle cx="109" cy="52" r=".33"/>
</g>
<circle cx="215.7" cy="62.7" r=".33" fill="#0dab76"/>
<g fill="none" stroke="#0dab76" stroke-width=".17">
<path d="M183.7 32.4h8.8M103.7 43.1h5.3M210.3 73.3h1.8M215.6 62.7h10.7M78.8 119.5h12.4M87.7 119.5v3.6"/>
<circle cx="215.7" cy="62.7" r=".33"/>
</g>
<circle cx="87.7" cy="119.5" r=".33" fill="#0dab76"/>
<g fill="none" stroke="#0dab76" stroke-width=".17">
<path d="M39.7 117.7h12.5M62.8 119.5h8.9"/>
<circle cx="87.7" cy="119.5" r=".33"/>
</g>
<circle cx="41.5" cy="117.7" r=".33" fill="#0dab76"/>
<g fill="none" stroke="#0dab76" stroke-width=".17">
<path d="M41.5 117.7v3.6M110.8 117.7h7.1M52.2 121.3h-3.6v17.8h46.2v-17.8M94.8 146.2v1.8"/>
<circle cx="41.5" cy="117.7" r=".33"/>
</g>
<circle cx="94.8" cy="139.1" r=".33" fill="#0dab76"/>
<g fill="none" stroke="#0dab76" stroke-width=".17">
<path d="M66.4 50.2h8.8M75.2 44.9v7.1M174.8 108.8h8.9v5.4M126.8 169.2h8.9"/>
<circle cx="94.8" cy="139.1" r=".33"/>
</g>
<circle cx="75.2" cy="50.2" r=".33" fill="#0dab76"/>
<g fill="none" stroke="#0dab76" stroke-width=".17">
<path d="M128.6 34.2h7.1v1.8M128.6 30.6v17.8"/>
<circle cx="75.2" cy="50.2" r=".33"/>
</g>
<circle cx="128.6" cy="34.2" r=".33" fill="#0dab76"/>
<g fill="none" stroke="#0dab76" stroke-width=".17">
<path d="M89.5 44.9v3.5M141 99.9v12.5M141 103.5h5.3"/>
<circle cx="128.6" cy="34.2" r=".33"/>
</g>
<circle cx="141" cy="103.5" r=".33" fill="#0dab76"/>
<g fill="none" stroke="#0dab76" stroke-width=".17">
<path d="M55.7 99.9v12.5M55.7 103.5h5.3M126.8 167.5h8.9"/>
<circle cx="141" cy="103.5" r=".33"/>
</g>
<circle cx="55.7" cy="103.5" r=".33" fill="#0dab76"/>
<g fill="none" stroke="#0dab76" stroke-width=".17">
<path d="M194.3 73.3h8.9M215.6 121.3v8.9M80.6 167.5h10.6M55.7 181.7h8.9"/>
<circle cx="55.7" cy="103.5" r=".33"/>
</g>
<circle cx="215.7" cy="123.1" r=".33" fill="#0dab76"/>
<g fill="none" stroke="#0dab76" stroke-width=".17">
<path d="M251.2 82.2v8.9M210.3 133.7h1.8M215.6 123.1h10.7"/>
<circle cx="215.7" cy="123.1" r=".33"/>
</g>
<circle cx="251.2" cy="83.9" r=".33" fill="#0dab76"/>
<g fill="none" stroke="#0dab76" stroke-width=".17">
<path d="M245.9 94.6h1.7M251.2 83.9h10.7M251.2 142.6v8.9"/>
<circle cx="251.2" cy="83.9" r=".33"/>
</g>
<circle cx="251.2" cy="144.4" r=".33" fill="#0dab76"/>
<g fill="none" stroke="#0dab76" stroke-width=".17">
<path d="M229.9 68v3.5M229.9 69.8h7.1M229.9 94.6h8.9M245.9 155.1h1.7M251.2 144.4h10.7"/>
<circle cx="251.2" cy="144.4" r=".33"/>
</g>
<circle cx="229.9" cy="69.8" r=".33" fill="#0dab76"/>
<g fill="none" stroke="#0dab76" stroke-width=".17">
<path d="M261.9 62.7h3.5M229.9 128.4v3.6M229.9 130.2h7.1"/>
<circle cx="229.9" cy="69.8" r=".33"/>
</g>
<circle cx="229.9" cy="130.2" r=".33" fill="#0dab76"/>
<g fill="none" stroke="#0dab76" stroke-width=".17">
<path d="M261.9 121.3h3.5M265.4 149.7v3.6M265.4 151.5h7.1"/>
<circle cx="229.9" cy="130.2" r=".33"/>
</g>
<circle cx="265.4" cy="151.5" r=".33" fill="#0dab76"/>
<g fill="none" stroke="#0dab76" stroke-width=".17">
<path d="M265.4 89.3v3.5M265.4 91.1h7.1M261.9 119.5h3.5"/>
<circle cx="265.4" cy="151.5" r=".33"/>
</g>
<circle cx="265.4" cy="91.1" r=".33" fill="#0dab76"/>
<g fill="none" stroke="#0dab76" stroke-width=".17">
<path d="M261.9 60.9h3.5M77 126.6h5.3M194.3 133.7h8.9M229.9 155.1h8.9"/>
<circle cx="265.4" cy="91.1" r=".33"/>
</g>
<circle cx="78.8" cy="126.6" r=".33" fill="#0dab76"/>
<g fill="none" stroke="#0dab76" stroke-width=".17">
<path d="M61 126.6h8.9"/>
<circle cx="78.8" cy="126.6" r=".33"/>
</g>
<circle cx="68.2" cy="126.6" r=".33" fill="#0dab76"/>
<g fill="none" stroke="#0dab76" stroke-width=".17">
<path d="M148.1 126.6h10.7"/>
<circle cx="68.2" cy="126.6" r=".33"/>
</g>
<circle cx="155.2" cy="126.6" r=".33" fill="#0dab76"/>
<g fill="none" stroke="#0dab76" stroke-width=".17">
<path d="M165.9 126.6h1.8"/>
<circle cx="155.2" cy="126.6" r=".33"/>
</g>
<circle cx="167.7" cy="126.6" r=".33" fill="#0dab76"/>
<g fill="none" stroke="#0dab76" stroke-width=".17">
<path d="M89.5 52v5.3M66.4 133.7h1.8M153.5 133.7h1.7M167.7 126.6h3.5"/>
<circle cx="167.7" cy="126.6" r=".33"/>
</g>
<g font-size="2.6" fill="#c90d0c">
<text x="31.6" y="16">1</text>
<text x="64.8" y="16">2</text>
<text x="98" y="16">3</text>
<text x="131.2" y="16">4</text>
<text x="164.5" y="16">5</text>
<text x="197.7" y="16">6</text>
<text x="230.9" y="16">7</text>
<text x="264.1" y="16">8</text>
<text x="13.5" y="35">A</text>
<text x="281.9" y="35">A</text>
<text x="13.5" y="70.4">B</text>
<text x="281.9" y="70.4">B</text>
<text x="13.5" y="105.7">C</text>
<text x="281.8" y="105.7">C</text>
<text x="13.5" y="141.1">D</text>
<text x="281.8" y="141.1">D</text>
<text x="13.5" y="176.4">E</text>
<text x="281.9" y="176.4">E</text>
<text x="31.6" y="195.5">1</text>
<text x="64.8" y="195.5">2</text>
<text x="98" y="195.5">3</text>
<text x="131.2" y="195.5">4</text>
<text x="164.5" y="195.5">5</text>
<text x="197.7" y="195.5">6</text>
<text x="230.9" y="195.5">7</text>
<text x="264.1" y="195.5">8</text>
</g>
<g font-size="1.7" fill="#808080">
<text x="196.6" y="28.4">X3</text>
<text x="98.3" y="35.9">Vmax=5V -&gt;</text>
<text x="126.8" y="30.6" transform="rotate(-90 126.8 30.6)">VDD</text>
<text x="183.7" y="30.6">GND</text>
<text x="183.7" y="34.2">GND</text>
<text x="183.7" y="32.4">ADC0_IN</text>
<text x="98.3" y="37.8">VADCmax=2V (AVCC/1.6)</text>
<text x="136.7" y="41.1">100nF</text>
<text x="136.7" y="37.5">C39</text>
<text x="180.1" y="37.8" transform="rotate(-90 180.1 37.8)">+5V</text>
<text x="184.6" y="39.5">CON_3.5MM_1X4</text>
<text x="37.9" y="46.6" transform="rotate(-90 37.9 46.6)">+5V</text>
<text x="52.2" y="47.5">IC9</text>
<text x="59.3" y="44.9">3.3V@250mA</text>
<text x="73.5" y="44.9" transform="rotate(-90 73.5 44.9)">VDD</text>
<text x="87.7" y="44.9" transform="rotate(-90 87.7 44.9)">VDD</text>
<text x="103.7" y="43.1">ADC0_IN</text>
<text x="133.6" y="46.7">GND</text>
<text x="31.9" y="53.5">C33</text>
<text x="76.3" y="53.5">C36</text>
<text x="89.1" y="48.4" transform="rotate(-90 89.1 48.4)">D4</text>
<text x="91.1" y="48.4" transform="rotate(-90 91.1 48.4)">NA</text>
<text x="107.9" y="49.3" transform="rotate(-90 107.9 49.3)">R13</text>
<text x="111.3" y="49.3" transform="rotate(-90 111.3 49.3)">24k</text>
<text x="130.3" y="51.5">IC10</text>
<text x="145.5" y="52.7">R16</text>
<text x="156.1" y="52.7">R18</text>
<text x="171.2" y="53.8">ADC0</text>
<text x="213.9" y="52" transform="rotate(-90 213.9 52)">+5V</text>
<text x="31.9" y="57.1">10uF</text>
<text x="44.5" y="55.5" transform="rotate(-90 44.5 55.5)">GND</text>
<text x="76.3" y="57.1">10uF</text>
<text x="107.9" y="60" transform="rotate(-90 107.9 60)">R14</text>
<text x="111.3" y="60" transform="rotate(-90 111.3 60)">16k</text>
<text x="130.3" y="57.3">OPA365</text>
<text x="145.5" y="56">10k 1%</text>
<text x="145.5" y="58.8">15nF 5%</text>
<text x="156.1" y="56">10k 1%</text>
<text x="156.1" y="58.8">15nF 5%</text>
<text x="214.6" y="57.6" transform="rotate(-90 214.6 57.6)">549</text>
<text x="217.9" y="57.9" transform="rotate(-90 217.9 57.9)">R23</text>
<text x="255.7" y="56.8">X4</text>
<text x="28.7" y="62.7">GND</text>
<text x="52.2" y="60.9">LP5907MFX-3.3</text>
<text x="73.1" y="62.7">GND</text>
<text x="92.5" y="62.8" transform="rotate(-90 92.5 62.8)">VDDIO</text>
<text x="106.9" y="64.4">GND</text>
<text x="126.4" y="64.4">GND</text>
<text x="149.2" y="62.4">C41</text>
<text x="159.9" y="62.4">C42</text>
<text x="261.9" y="62.7">DO3</text>
<text x="261.9" y="60.9">DO2</text>
<text x="269" y="61.2" transform="rotate(-90 269 61.2)">GND</text>
<text x="151.3" y="68">GND</text>
<text x="162" y="68">GND</text>
<text x="231.6" y="67.4">Q7</text>
<text x="231.6" y="69.8">DO3</text>
<text x="255.7" y="66.2">CON_3.5MM_1X3</text>
<text x="117.9" y="75.1">2nd Order LPF: 1.061 kHz</text>
<text x="194.3" y="73.3">TOG_D03</text>
<text x="204.1" y="75.6">10k</text>
<text x="204.1" y="72.3">R21</text>
<text x="212.1" y="76.9">Q5</text>
<text x="228.8" y="77.8" transform="rotate(-90 228.8 77.8)">R25</text>
<text x="232.2" y="77.8" transform="rotate(-90 232.2 77.8)">549</text>
<text x="249.4" y="73.3" transform="rotate(-90 249.4 73.3)">+5V</text>
<text x="213.9" y="83.9">GND</text>
<text x="217.4" y="78.7" transform="rotate(-90 217.4 78.7)">BC817-40W</text>
<text x="227.8" y="83.9">GND</text>
<text x="250.1" y="78.9" transform="rotate(-90 250.1 78.9)">549</text>
<text x="253.5" y="79.2" transform="rotate(-90 253.5 79.2)">R29</text>
<text x="267.2" y="88.7">Q11</text>
<text x="53.9" y="91.1" transform="rotate(-90 53.9 91.1)">+5V</text>
<text x="58" y="95.7" transform="rotate(-90 58 95.7)">L3</text>
<text x="139.2" y="91.1" transform="rotate(-90 139.2 91.1)">+5V</text>
<text x="143.3" y="95.7" transform="rotate(-90 143.3 95.7)">L4</text>
<text x="229.9" y="94.6">TOG_D02</text>
<text x="239.6" y="93.6">R27</text>
<text x="267.2" y="91.1">DO2</text>
<text x="57.5" y="101.7">LED_5V_0</text>
<text x="142.8" y="101.7">LED_5V_1</text>
<text x="239.6" y="96.9">10k</text>
<text x="247.6" y="98.2">Q9</text>
<text x="253" y="99.9" transform="rotate(-90 253 99.9)">BC817-40W</text>
<text x="264.4" y="99.1" transform="rotate(-90 264.4 99.1)">R31</text>
<text x="267.7" y="99.1" transform="rotate(-90 267.7 99.1)">549</text>
<text x="62.1" y="105">C35</text>
<text x="147.4" y="105">C40</text>
<text x="249.4" y="105.3">GND</text>
<text x="263.3" y="105.3">GND</text>
<text x="21.8" y="112.9">1V internal reference</text>
<text x="58.9" y="112.4">GND</text>
<text x="62.1" y="108.6">100nF</text>
<text x="85.9" y="108.8">LED_RTN0</text>
<text x="105.3" y="112.9">1V internal reference</text>
<text x="144.2" y="112.4">GND</text>
<text x="147.4" y="108.6">100nF</text>
<text x="174.8" y="108.8">LED_RTN1</text>
<text x="213.9" y="112.4" transform="rotate(-90 213.9 112.4)">+5V</text>
<text x="25.5" y="117.7">DAC1</text>
<text x="33.5" y="116.7">R9</text>
<text x="61" y="117.7">IC8</text>
<text x="72.6" y="118.4">R12</text>
<text x="96.6" y="116">Q2</text>
<text x="110.8" y="117.7">DAC0</text>
<text x="118.8" y="116.7">R15</text>
<text x="146.3" y="117.7">IC11</text>
<text x="159.7" y="118.4">R19</text>
<text x="185.5" y="116">Q4</text>
<text x="214.6" y="118" transform="rotate(-90 214.6 118)">549</text>
<text x="217.9" y="118.3" transform="rotate(-90 217.9 118.3)">R24</text>
<text x="255.7" y="115.4">X5</text>
<text x="261.9" y="119.5">DO0</text>
<text x="269" y="119.8" transform="rotate(-90 269 119.8)">GND</text>
<text x="33.5" y="120.1">0</text>
<text x="42.5" y="122.8">C34</text>
<text x="70.8" y="125.6">R11</text>
<text x="72.6" y="121.8">200</text>
<text x="91.2" y="124.8">Q1</text>
<text x="118.8" y="120.1">0</text>
<text x="127.8" y="122.8">C38</text>
<text x="159.7" y="121.8">200</text>
<text x="159.7" y="125.6">R20</text>
<text x="180.1" y="124.8">Q3</text>
<text x="255.7" y="124.8">CON_3.5MM_1X3</text>
<text x="261.9" y="121.3">DO1</text>
<text x="39.4" y="132">GND</text>
<text x="42.5" y="126.4">NA</text>
<text x="53.6" y="132">GND</text>
<text x="59.3" y="126.6">I_OFF_DAC1</text>
<text x="70.8" y="128.9">100</text>
<text x="79.9" y="131.7">100nF</text>
<text x="79.9" y="128.1">C37</text>
<text x="91.2" y="126.6">MOSFET-NCHANNELSOT323</text>
<text x="124.7" y="132">GND</text>
<text x="127.8" y="126.4">NA</text>
<text x="138.9" y="132">GND</text>
<text x="144.6" y="126.6">I_OFF_DAC0</text>
<text x="159.7" y="128.9">100</text>
<text x="168.7" y="131.7">100nF</text>
<text x="168.7" y="128.1">C43</text>
<text x="180.1" y="126.6">MOSFET-NCHANNELSOT323</text>
<text x="231.6" y="127.8">Q8</text>
<text x="231.6" y="130.2">DO1</text>
<text x="60.9" y="136.7">VDDIO</text>
<text x="67.1" y="132.8" transform="rotate(-90 67.1 132.8)">R10</text>
<text x="70.4" y="132.8" transform="rotate(-90 70.4 132.8)">100k</text>
<text x="76.7" y="137.3">GND</text>
<text x="85.6" y="137.3">GND</text>
<text x="148" y="136.7">VDDIO</text>
<text x="154.2" y="132.8" transform="rotate(-90 154.2 132.8)">R17</text>
<text x="157.5" y="132.8" transform="rotate(-90 157.5 132.8)">100k</text>
<text x="165.6" y="137.3">GND</text>
<text x="174.5" y="137.3">GND</text>
<text x="194.3" y="133.7">TOG_D01</text>
<text x="204.1" y="136">10k</text>
<text x="204.1" y="132.7">R22</text>
<text x="212.1" y="137.3">Q6</text>
<text x="249.4" y="133.7" transform="rotate(-90 249.4 133.7)">+5V</text>
<text x="57.5" y="139.1">C_M0</text>
<text x="142.8" y="139.1">C_M1</text>
<text x="217.4" y="139.1" transform="rotate(-90 217.4 139.1)">BC817-40W</text>
<text x="228.8" y="138.2" transform="rotate(-90 228.8 138.2)">R26</text>
<text x="232.2" y="138.2" transform="rotate(-90 232.2 138.2)">549</text>
<text x="250.1" y="139.3" transform="rotate(-90 250.1 139.3)">549</text>
<text x="253.5" y="139.6" transform="rotate(-90 253.5 139.6)">R30</text>
<text x="93.8" y="145.3" transform="rotate(-90 93.8 145.3)">RI1</text>
<text x="97.1" y="145.3" transform="rotate(-90 97.1 145.3)">4.99</text>
<text x="98.2" y="148.5">IRI=DAC0/RI</text>
<text x="98.2" y="144.9">Imax=100mA</text>
<text x="182.6" y="147.1" transform="rotate(-90 182.6 147.1)">RI3</text>
<text x="186" y="147.1" transform="rotate(-90 186 147.1)">4.99</text>
<text x="187" y="146.7">Imax=100mA</text>
<text x="213.9" y="144.4">GND</text>
<text x="227.8" y="144.4">GND</text>
<text x="267.2" y="149.2">Q12</text>
<text x="93.8" y="154.2" transform="rotate(-90 93.8 154.2)">RI2</text>
<text x="97.1" y="154.2" transform="rotate(-90 97.1 154.2)">4.99</text>
<text x="182.6" y="156" transform="rotate(-90 182.6 156)">RI4</text>
<text x="186" y="156" transform="rotate(-90 186 156)">4.99</text>
<text x="187" y="150.2">IRI=DAC0/RI</text>
<text x="229.9" y="155.1">TOG_D00</text>
<text x="239.6" y="154">R28</text>
<text x="267.2" y="151.5">DO0</text>
<text x="92.7" y="160.4">GND</text>
<text x="239.6" y="157.4">10k</text>
<text x="247.6" y="158.6">Q10</text>
<text x="253" y="160.4" transform="rotate(-90 253 160.4)">BC817-40W</text>
<text x="264.4" y="159.5" transform="rotate(-90 264.4 159.5)">R32</text>
<text x="267.7" y="159.5" transform="rotate(-90 267.7 159.5)">549</text>
<text x="74.3" y="165.2">X1</text>
<text x="82.3" y="167.5">LED_5V_0</text>
<text x="120.6" y="165.2">X2</text>
<text x="128.6" y="167.5">LED_5V_1</text>
<text x="181.6" y="162.1">GND</text>
<text x="249.4" y="165.7">GND</text>
<text x="263.3" y="165.7">GND</text>
<text x="74.3" y="172.8">CON_3.5MM_1X2</text>
<text x="82.3" y="169.2">LED_RTN0</text>
<text x="120.6" y="172.8">CON_3.5MM_1X2</text>
<text x="128.6" y="169.2">LED_RTN1</text>
<text x="57.5" y="181.7">SERIAL_LED0</text>
<text x="64.6" y="185.3">+5V</text>
<text x="66.4" y="180.3" transform="rotate(-90 66.4 180.3)">GND</text>
<text x="42.9" y="187.5">22-05-7038-03</text>
</g>
<g font-size="1.7" fill="#c90d0c">
<text x="215.6" y="183.1">Licensed under the TAPR Open</text>
<text x="215.6" y="185">Hardware License (www.tapr.org/OHL)</text>
<text x="215.6" y="188.7">Copyright 2017 Artur Silva and</text>
<text x="215.6" y="190.6">Filipe Carvalho</text>
</g>
<g font-size="1.5" fill="#808080">
<text x="192.7" y="35.7">P1</text>
<text x="192.7" y="34">P2</text>
<text x="192.7" y="32.2">P3</text>
<text x="192.7" y="30.4">P4</text>
<text x="53.8" y="50.8">IN</text>
<text x="58.1" y="50.7">OUT</text>
<text x="124" y="51.7">3</text>
<text x="128.3" y="50.3" transform="rotate(-90 128.3 50.3)">5</text>
<text x="132.4" y="53.5">1</text>
<text x="53.8" y="57.8">EN</text>
<text x="53.8" y="54.3">GND</text>
<text x="58.6" y="57.8">N/C</text>
<text x="124" y="55.3">4</text>
<text x="128.3" y="58" transform="rotate(-90 128.3 58)">2</text>
<text x="260" y="58.8">P3</text>
<text x="260" y="62.4">P1</text>
<text x="260" y="60.6">P2</text>
<text x="55.5" y="113.9" transform="rotate(-90 55.5 113.9)">7</text>
<text x="140.8" y="113.9" transform="rotate(-90 140.8 113.9)">7</text>
<text x="52.9" y="117.5">3</text>
<text x="61.3" y="119.3">6</text>
<text x="138.2" y="117.5">3</text>
<text x="146.6" y="119.3">6</text>
<text x="260" y="119.3">P2</text>
<text x="260" y="117.5">P3</text>
<text x="52.9" y="121">2</text>
<text x="55.5" y="125.9" transform="rotate(-90 55.5 125.9)">4</text>
<text x="57.2" y="124.1" transform="rotate(-90 57.2 124.1)">8</text>
<text x="138.2" y="121">2</text>
<text x="140.8" y="125.9" transform="rotate(-90 140.8 125.9)">4</text>
<text x="142.5" y="124.1" transform="rotate(-90 142.5 124.1)">8</text>
<text x="260" y="121">P1</text>
<text x="78.7" y="167.3">P1</text>
<text x="124.9" y="167.3">P1</text>
<text x="78.7" y="169">P2</text>
<text x="124.9" y="169">P2</text>
<text x="49.3" y="178.7">J1-3</text>
<text x="49.3" y="185.8">J1-1</text>
<text x="49.3" y="182.2">J1-2</text>
</g>
<g font-size="1.2" fill="#808080">
<text x="54.4" y="118.3">+</text>
<text x="139.8" y="118.3">+</text>
<text x="54.6" y="121.5">-</text>
<text x="140" y="121.5">-</text>
</g>
<g font-size="1" fill="#808080">
<text x="54.4" y="116.8">+VS</text>
<text x="139.7" y="116.8">+VS</text>
<text x="54.6" y="123">-VS</text>
<text x="57.7" y="121.8" transform="rotate(-90 57.7 121.8)">DIS</text>
<text x="140" y="123">-VS</text>
<text x="143" y="121.8" transform="rotate(-90 143 121.8)">DIS</text>
</g>
<g font-size=".8" fill="#c90d0c">
<text x="88.9" y="59.8">IO</text>
<text x="64.4" y="134.1" transform="rotate(-90 64.4 134.1)">IO</text>
<text x="151.5" y="134.1" transform="rotate(-90 151.5 134.1)">IO</text>
</g>
</svg>
